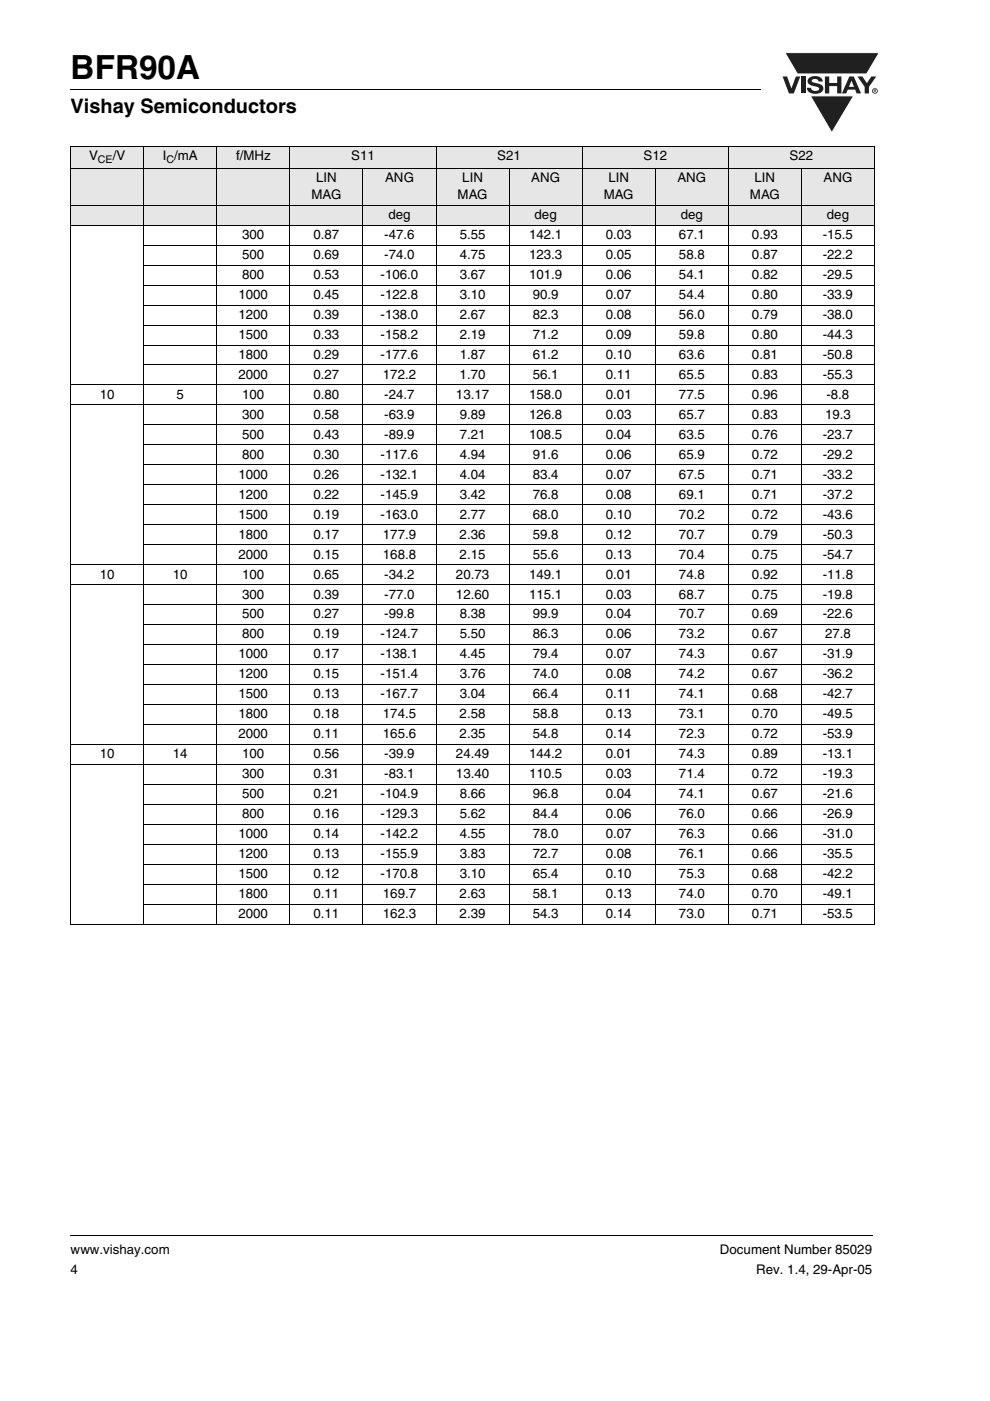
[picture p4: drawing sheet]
<svg xmlns="http://www.w3.org/2000/svg" width="210mm" height="297mm" viewBox="0 0 210 297" stroke-linecap="round" stroke-linejoin="round" font-family="sans-serif">
<path d="M166.5 11.2h20l-2.7 4.5h-14.7z" fill="#231f20"/>
<path d="M166.5 11.2h20l-2.7 4.5h-14.7z" fill="none" stroke="#fff" stroke-width=".21"/>
<path d="M171.9 20.3h9.2l-4.7 7.8z" fill="#231f20"/>
<path d="M171.9 20.3h9.2l-4.7 7.8z" fill="none" stroke="#fff" stroke-width=".21"/>
<g fill="#231f20">
<path d="M166 16.2h.9l1 2.5 .9-2.5h.9l-1.3 3.6h-1.1z"/>
<path d="M169.9 16.2h.9v3.6h-.9z"/>
<path d="M171.6 16.5a2.1 2.1 0 0 1 2.8 .3l.1 .5h-.9a.79 .79 0 0 0-.7-.6 .79 .79 0 0 0-.7 .4l.2 .3 1 .3a1.08 1.08 0 0 1 1.2 1 1.08 1.08 0 0 1-1.1 1.1 1.73 1.73 0 0 1-2.4-1.2h.9a.96 .96 0 0 0 .8 .7 .96 .96 0 0 0 1-.5 1.68 1.68 0 0 0-1.6-.7 .92 .92 0 0 1-.9-.6 .92 .92 0 0 1 .3-1z"/>
<path d="M175 16.2h.9v1.4h1.7v-1.4h.9v3.6h-.9v-1.5h-1.7v1.5h-.9z"/>
<path d="M181.9 16.2h1l1 1.4 .9-1.4h1.1l-1.6 2.2v1.4h-.9v-1.4z"/>
<path d="M180.6 17.1l-.5 1.3h1zM180.1 16.2h1l1.5 3.6h-.9l-.3-.8h-1.6l-.3 .8h-.9z"/>
<path d="M185.5 19.1v.1h.2v-.1zM185.3 18.9l.5 .1v.1l-.1 .2 .1 .3-.3-.3-.2 .3zM185.1 19.3a.46 .46 0 0 0 .9 0 .46 .46 0 0 0-.9 0zM185 19.3a.6 .6 0 0 1 1.2 0 .6 .6 0 0 1-1.2 0z"/>
</g>
<path d="M14.9 18.9l.1 .2zM14.9 261.9l.1 .2z" fill="#000"/>
<path d="M15 19h146.3M15 262h170.1" fill="none" stroke="#000" stroke-width=".21"/>
<g fill="#e6e6e6">
<path d="M15 31h15.5v4.8h-15.5z"/>
<path d="M30.5 31h15.5v4.8h-15.5z"/>
<path d="M46 31h15.5v4.8h-15.5z"/>
<path d="M61.5 31h31v4.8h-31z"/>
<path d="M92.5 31h31v4.8h-31z"/>
<path d="M123.5 31h31v4.8h-31z"/>
<path d="M154.5 31h31v4.8h-31z"/>
<path d="M15 35.8h62v7.7h-62z"/>
<path d="M77 35.8h15.5v7.7h-15.5z"/>
<path d="M92.5 35.8h15.5v7.7h-15.5z"/>
<path d="M108 35.8h15.5v7.7h-15.5z"/>
<path d="M123.5 35.8h15.5v7.7h-15.5z"/>
<path d="M139 35.8h15.5v7.7h-15.5z"/>
<path d="M154.5 35.8h15.5v7.7h-15.5z"/>
<path d="M170 35.8h15.5v7.7h-15.5z"/>
<path d="M15 43.5h77.5v4.3h-77.5z"/>
<path d="M92.5 43.5h31v4.3h-31z"/>
<path d="M123.5 43.5h31v4.3h-31z"/>
<path d="M154.5 43.5h31v4.3h-31z"/>
</g>
<g fill="none" stroke="#000" stroke-width=".21">
<path d="M14.9 31h170.7M14.9 35.8h170.7M15 31.1v164.7M30.5 30.9v165.1M46 30.9v165.1M61.5 30.9v165.1M77 35.7v160.3M92.5 30.9v165.1M108 35.7v160.3M123.5 30.9v165.1M139 35.7v160.3M154.5 30.9v165.1"/>
<path d="M170 35.7v160.3M185.5 31.1v164.7M14.9 43.5h170.7M14.9 47.8h170.7M30.4 52h155.2M30.4 56.2h155.2M30.4 60.5h155.2M30.4 64.7h155.2M30.4 68.9h155.2M30.4 73.2h155.2M30.4 77.4h155.2M14.9 81.6h170.7"/>
<path d="M14.9 85.9h170.7M30.4 90.1h155.2M30.4 94.3h155.2M30.4 98.6h155.2M14.9 119.7h170.7M30.4 102.8h155.2M30.4 107h155.2M30.4 111.3h155.2M30.4 115.5h155.2M14.9 124h170.7M30.4 128.2h155.2M30.4 132.4h155.2"/>
<path d="M30.4 136.7h155.2M14.9 157.8h170.7M30.4 140.9h155.2M30.4 145.1h155.2M30.4 149.4h155.2M30.4 153.6h155.2M14.9 162.1h170.7M30.4 166.3h155.2M30.4 170.5h155.2M30.4 174.8h155.2M30.4 179h155.2M14.9 195.9h170.7"/>
<path d="M30.4 183.2h155.2M30.4 187.5h155.2M30.4 191.7h155.2"/>
</g>
<text font-size="7" x="15" y="16.7">BFR90A</text>
<text font-size="4.2" x="15" y="24">Vishay Semiconductors</text>
<g font-size="2.8">
<text x="18.9" y="34">V</text>
<text x="23.9" y="34">/V</text>
<text x="34.5" y="34">I /mA</text>
<text x="50.1" y="34">f/MHz</text>
<text x="74.5" y="34">S11</text>
<text x="105.5" y="34">S21</text>
<text x="136.5" y="34">S12</text>
<text x="167.5" y="34">S22</text>
<text x="67" y="38.7">LIN</text>
<text x="81.7" y="38.7">ANG</text>
<text x="98" y="38.7">LIN</text>
<text x="112.7" y="38.7">ANG</text>
<text x="129.1" y="38.7">LIN</text>
<text x="143.7" y="38.7">ANG</text>
<text x="160" y="38.7">LIN</text>
<text x="174.7" y="38.7">ANG</text>
<text x="66.1" y="42.2">MAG</text>
<text x="82.4" y="46.5">deg</text>
<text x="97.1" y="42.2">MAG</text>
<text x="113.4" y="46.5">deg</text>
<text x="128.1" y="42.2">MAG</text>
<text x="144.4" y="46.5">deg</text>
<text x="159.1" y="42.2">MAG</text>
<text x="175.4" y="46.5">deg</text>
<text x="51.4" y="50.7">300</text>
<text x="66.5" y="50.7">0.87</text>
<text x="81.5" y="50.7">-47.6</text>
<text x="97.5" y="50.7">5.55</text>
<text x="112.2" y="50.7">142.1</text>
<text x="128.5" y="50.7">0.03</text>
<text x="144" y="50.7">67.1</text>
<text x="159.5" y="50.7">0.93</text>
<text x="174.5" y="50.7">-15.5</text>
<text x="51.4" y="54.9">500</text>
<text x="51.4" y="59.2">800</text>
<text x="66.5" y="54.9">0.69</text>
<text x="66.5" y="59.2">0.53</text>
<text x="80.7" y="59.2">-106.0</text>
<text x="81.5" y="54.9">-74.0</text>
<text x="97.5" y="54.9">4.75</text>
<text x="97.5" y="59.2">3.67</text>
<text x="112.2" y="54.9">123.3</text>
<text x="112.2" y="59.2">101.9</text>
<text x="128.5" y="54.9">0.05</text>
<text x="128.5" y="59.2">0.06</text>
<text x="144" y="54.9">58.8</text>
<text x="144" y="59.2">54.1</text>
<text x="159.5" y="54.9">0.87</text>
<text x="159.5" y="59.2">0.82</text>
<text x="174.5" y="54.9">-22.2</text>
<text x="174.5" y="59.2">-29.5</text>
<text x="50.6" y="63.4">1000</text>
<text x="66.5" y="63.4">0.45</text>
<text x="80.7" y="63.4">-122.8</text>
<text x="97.5" y="63.4">3.10</text>
<text x="113" y="63.4">90.9</text>
<text x="128.5" y="63.4">0.07</text>
<text x="144" y="63.4">54.4</text>
<text x="159.5" y="63.4">0.80</text>
<text x="174.5" y="63.4">-33.9</text>
<text x="50.6" y="67.6">1200</text>
<text x="50.6" y="71.9">1500</text>
<text x="66.5" y="67.6">0.39</text>
<text x="66.5" y="71.9">0.33</text>
<text x="80.7" y="67.6">-138.0</text>
<text x="80.7" y="71.9">-158.2</text>
<text x="97.5" y="67.6">2.67</text>
<text x="97.5" y="71.9">2.19</text>
<text x="113" y="67.6">82.3</text>
<text x="113" y="71.9">71.2</text>
<text x="128.5" y="67.6">0.08</text>
<text x="128.5" y="71.9">0.09</text>
<text x="144" y="67.6">56.0</text>
<text x="144" y="71.9">59.8</text>
<text x="159.5" y="67.6">0.79</text>
<text x="159.5" y="71.9">0.80</text>
<text x="174.5" y="67.6">-38.0</text>
<text x="174.5" y="71.9">-44.3</text>
<text x="50.6" y="76.1">1800</text>
<text x="66.5" y="76.1">0.29</text>
<text x="80.7" y="76.1">-177.6</text>
<text x="97.5" y="76.1">1.87</text>
<text x="113" y="76.1">61.2</text>
<text x="128.5" y="76.1">0.10</text>
<text x="144" y="76.1">63.6</text>
<text x="159.5" y="76.1">0.81</text>
<text x="174.5" y="76.1">-50.8</text>
<text x="50.6" y="80.3">2000</text>
<text x="66.5" y="80.3">0.27</text>
<text x="81.2" y="80.3">172.2</text>
<text x="97.5" y="80.3">1.70</text>
<text x="113" y="80.3">56.1</text>
<text x="128.5" y="80.3">0.11</text>
<text x="144" y="80.3">65.5</text>
<text x="159.5" y="80.3">0.83</text>
<text x="174.5" y="80.3">-55.3</text>
<text x="21.2" y="84.6">10</text>
<text x="37.4" y="84.6">5</text>
<text x="51.4" y="84.6">100</text>
<text x="51.4" y="88.8">300</text>
<text x="66.5" y="88.8">0.58</text>
<text x="66.5" y="84.6">0.80</text>
<text x="81.5" y="88.8">-63.9</text>
<text x="81.5" y="84.6">-24.7</text>
<text x="96.7" y="84.6">13.17</text>
<text x="97.5" y="88.8">9.89</text>
<text x="112.2" y="88.8">126.8</text>
<text x="112.2" y="84.6">158.0</text>
<text x="128.5" y="88.8">0.03</text>
<text x="128.5" y="84.6">0.01</text>
<text x="144" y="88.8">65.7</text>
<text x="144" y="84.6">77.5</text>
<text x="159.5" y="88.8">0.83</text>
<text x="159.5" y="84.6">0.96</text>
<text x="175" y="88.8">19.3</text>
<text x="175.3" y="84.6">-8.8</text>
<text x="51.4" y="93">500</text>
<text x="66.5" y="93">0.43</text>
<text x="81.5" y="93">-89.9</text>
<text x="97.5" y="93">7.21</text>
<text x="112.2" y="93">108.5</text>
<text x="128.5" y="93">0.04</text>
<text x="144" y="93">63.5</text>
<text x="159.5" y="93">0.76</text>
<text x="174.5" y="93">-23.7</text>
<text x="50.6" y="101.5">1000</text>
<text x="51.4" y="97.3">800</text>
<text x="66.5" y="101.5">0.26</text>
<text x="66.5" y="97.3">0.30</text>
<text x="80.7" y="101.5">-132.1</text>
<text x="80.7" y="97.3">-117.6</text>
<text x="97.5" y="101.5">4.04</text>
<text x="97.5" y="97.3">4.94</text>
<text x="113" y="101.5">83.4</text>
<text x="113" y="97.3">91.6</text>
<text x="128.5" y="101.5">0.07</text>
<text x="128.5" y="97.3">0.06</text>
<text x="144" y="101.5">67.5</text>
<text x="144" y="97.3">65.9</text>
<text x="159.5" y="101.5">0.71</text>
<text x="159.5" y="97.3">0.72</text>
<text x="174.5" y="101.5">-33.2</text>
<text x="174.5" y="97.3">-29.2</text>
<text x="50.6" y="105.7">1200</text>
<text x="66.5" y="105.7">0.22</text>
<text x="80.7" y="105.7">-145.9</text>
<text x="97.5" y="105.7">3.42</text>
<text x="113" y="105.7">76.8</text>
<text x="128.5" y="105.7">0.08</text>
<text x="144" y="105.7">69.1</text>
<text x="159.5" y="105.7">0.71</text>
<text x="174.5" y="105.7">-37.2</text>
<text x="50.6" y="110">1500</text>
<text x="66.5" y="110">0.19</text>
<text x="80.7" y="110">-163.0</text>
<text x="97.5" y="110">2.77</text>
<text x="113" y="110">68.0</text>
<text x="128.5" y="110">0.10</text>
<text x="144" y="110">70.2</text>
<text x="159.5" y="110">0.72</text>
<text x="174.5" y="110">-43.6</text>
<text x="50.6" y="114.2">1800</text>
<text x="50.6" y="118.4">2000</text>
<text x="66.5" y="114.2">0.17</text>
<text x="66.5" y="118.4">0.15</text>
<text x="81.2" y="114.2">177.9</text>
<text x="81.2" y="118.4">168.8</text>
<text x="97.5" y="114.2">2.36</text>
<text x="97.5" y="118.4">2.15</text>
<text x="113" y="114.2">59.8</text>
<text x="113" y="118.4">55.6</text>
<text x="128.5" y="114.2">0.12</text>
<text x="128.5" y="118.4">0.13</text>
<text x="144" y="114.2">70.7</text>
<text x="144" y="118.4">70.4</text>
<text x="159.5" y="114.2">0.79</text>
<text x="159.5" y="118.4">0.75</text>
<text x="174.5" y="114.2">-50.3</text>
<text x="174.5" y="118.4">-54.7</text>
<text x="21.2" y="122.7">10</text>
<text x="36.7" y="122.7">10</text>
<text x="51.4" y="122.7">100</text>
<text x="66.5" y="122.7">0.65</text>
<text x="81.5" y="122.7">-34.2</text>
<text x="96.7" y="122.7">20.73</text>
<text x="112.2" y="122.7">149.1</text>
<text x="128.5" y="122.7">0.01</text>
<text x="144" y="122.7">74.8</text>
<text x="159.5" y="122.7">0.92</text>
<text x="174.5" y="122.7">-11.8</text>
<text x="51.4" y="126.9">300</text>
<text x="51.4" y="131.1">500</text>
<text x="66.5" y="126.9">0.39</text>
<text x="66.5" y="131.1">0.27</text>
<text x="81.5" y="126.9">-77.0</text>
<text x="81.5" y="131.1">-99.8</text>
<text x="96.7" y="126.9">12.60</text>
<text x="97.5" y="131.1">8.38</text>
<text x="112.2" y="126.9">115.1</text>
<text x="113" y="131.1">99.9</text>
<text x="128.5" y="126.9">0.03</text>
<text x="128.5" y="131.1">0.04</text>
<text x="144" y="126.9">68.7</text>
<text x="144" y="131.1">70.7</text>
<text x="159.5" y="126.9">0.75</text>
<text x="159.5" y="131.1">0.69</text>
<text x="174.5" y="126.9">-19.8</text>
<text x="174.5" y="131.1">-22.6</text>
<text x="51.4" y="135.4">800</text>
<text x="66.5" y="135.4">0.19</text>
<text x="80.7" y="135.4">-124.7</text>
<text x="97.5" y="135.4">5.50</text>
<text x="113" y="135.4">86.3</text>
<text x="128.5" y="135.4">0.06</text>
<text x="144" y="135.4">73.2</text>
<text x="159.5" y="135.4">0.67</text>
<text x="175" y="135.4">27.8</text>
<text x="50.6" y="139.6">1000</text>
<text x="50.6" y="143.8">1200</text>
<text x="66.5" y="139.6">0.17</text>
<text x="66.5" y="143.8">0.15</text>
<text x="80.7" y="139.6">-138.1</text>
<text x="80.7" y="143.8">-151.4</text>
<text x="97.5" y="139.6">4.45</text>
<text x="97.5" y="143.8">3.76</text>
<text x="113" y="139.6">79.4</text>
<text x="113" y="143.8">74.0</text>
<text x="128.5" y="139.6">0.07</text>
<text x="128.5" y="143.8">0.08</text>
<text x="144" y="139.6">74.3</text>
<text x="144" y="143.8">74.2</text>
<text x="159.5" y="139.6">0.67</text>
<text x="159.5" y="143.8">0.67</text>
<text x="174.5" y="139.6">-31.9</text>
<text x="174.5" y="143.8">-36.2</text>
<text x="50.6" y="148.1">1500</text>
<text x="66.5" y="148.1">0.13</text>
<text x="80.7" y="148.1">-167.7</text>
<text x="97.5" y="148.1">3.04</text>
<text x="113" y="148.1">66.4</text>
<text x="128.5" y="148.1">0.11</text>
<text x="144" y="148.1">74.1</text>
<text x="159.5" y="148.1">0.68</text>
<text x="174.5" y="148.1">-42.7</text>
<text x="50.6" y="152.3">1800</text>
<text x="66.5" y="152.3">0.18</text>
<text x="81.2" y="152.3">174.5</text>
<text x="97.5" y="152.3">2.58</text>
<text x="113" y="152.3">58.8</text>
<text x="128.5" y="152.3">0.13</text>
<text x="144" y="152.3">73.1</text>
<text x="159.5" y="152.3">0.70</text>
<text x="174.5" y="152.3">-49.5</text>
<text x="21.2" y="160.8">10</text>
<text x="36.7" y="160.8">14</text>
<text x="50.6" y="156.5">2000</text>
<text x="51.4" y="160.8">100</text>
<text x="66.5" y="156.5">0.11</text>
<text x="66.5" y="160.8">0.56</text>
<text x="81.2" y="156.5">165.6</text>
<text x="81.5" y="160.8">-39.9</text>
<text x="96.7" y="160.8">24.49</text>
<text x="97.5" y="156.5">2.35</text>
<text x="112.2" y="160.8">144.2</text>
<text x="113" y="156.5">54.8</text>
<text x="128.5" y="156.5">0.14</text>
<text x="128.5" y="160.8">0.01</text>
<text x="144" y="156.5">72.3</text>
<text x="144" y="160.8">74.3</text>
<text x="159.5" y="156.5">0.72</text>
<text x="159.5" y="160.8">0.89</text>
<text x="174.5" y="156.5">-53.9</text>
<text x="174.5" y="160.8">-13.1</text>
<text x="51.4" y="165">300</text>
<text x="66.5" y="165">0.31</text>
<text x="81.5" y="165">-83.1</text>
<text x="96.7" y="165">13.40</text>
<text x="112.2" y="165">110.5</text>
<text x="128.5" y="165">0.03</text>
<text x="144" y="165">71.4</text>
<text x="159.5" y="165">0.72</text>
<text x="174.5" y="165">-19.3</text>
<text x="51.4" y="169.2">500</text>
<text x="51.4" y="173.5">800</text>
<text x="66.5" y="169.2">0.21</text>
<text x="66.5" y="173.5">0.16</text>
<text x="80.7" y="169.2">-104.9</text>
<text x="80.7" y="173.5">-129.3</text>
<text x="97.5" y="169.2">8.66</text>
<text x="97.5" y="173.5">5.62</text>
<text x="113" y="169.2">96.8</text>
<text x="113" y="173.5">84.4</text>
<text x="128.5" y="169.2">0.04</text>
<text x="128.5" y="173.5">0.06</text>
<text x="144" y="169.2">74.1</text>
<text x="144" y="173.5">76.0</text>
<text x="159.5" y="169.2">0.67</text>
<text x="159.5" y="173.5">0.66</text>
<text x="174.5" y="169.2">-21.6</text>
<text x="174.5" y="173.5">-26.9</text>
<text x="50.6" y="177.7">1000</text>
<text x="66.5" y="177.7">0.14</text>
<text x="80.7" y="177.7">-142.2</text>
<text x="97.5" y="177.7">4.55</text>
<text x="113" y="177.7">78.0</text>
<text x="128.5" y="177.7">0.07</text>
<text x="144" y="177.7">76.3</text>
<text x="159.5" y="177.7">0.66</text>
<text x="174.5" y="177.7">-31.0</text>
<text x="50.6" y="181.9">1200</text>
<text x="66.5" y="181.9">0.13</text>
<text x="80.7" y="181.9">-155.9</text>
<text x="97.5" y="181.9">3.83</text>
<text x="113" y="181.9">72.7</text>
<text x="128.5" y="181.9">0.08</text>
<text x="144" y="181.9">76.1</text>
<text x="159.5" y="181.9">0.66</text>
<text x="174.5" y="181.9">-35.5</text>
<text x="50.6" y="186.2">1500</text>
<text x="50.6" y="190.4">1800</text>
<text x="66.5" y="186.2">0.12</text>
<text x="66.5" y="190.4">0.11</text>
<text x="80.7" y="186.2">-170.8</text>
<text x="81.2" y="190.4">169.7</text>
<text x="97.5" y="190.4">2.63</text>
<text x="97.5" y="186.2">3.10</text>
<text x="113" y="190.4">58.1</text>
<text x="113" y="186.2">65.4</text>
<text x="128.5" y="190.4">0.13</text>
<text x="128.5" y="186.2">0.10</text>
<text x="144" y="190.4">74.0</text>
<text x="144" y="186.2">75.3</text>
<text x="159.5" y="190.4">0.70</text>
<text x="159.5" y="186.2">0.68</text>
<text x="174.5" y="190.4">-49.1</text>
<text x="174.5" y="186.2">-42.2</text>
<text x="50.6" y="194.6">2000</text>
<text x="66.5" y="194.6">0.11</text>
<text x="81.2" y="194.6">162.3</text>
<text x="97.5" y="194.6">2.39</text>
<text x="113" y="194.6">54.3</text>
<text x="128.5" y="194.6">0.14</text>
<text x="144" y="194.6">73.0</text>
<text x="159.5" y="194.6">0.71</text>
<text x="174.5" y="194.6">-53.5</text>
<text x="15" y="265.9">www.vishay.com</text>
<text x="152.7" y="265.9">Document Number 85029</text>
<text x="15" y="270.1">4</text>
<text x="160.4" y="270.1">Rev. 1.4, 29-Apr-05</text>
</g>
<g font-size="2.2">
<text x="20.8" y="34.6">CE</text>
<text x="35.3" y="34.6">C</text>
</g>
</svg>
